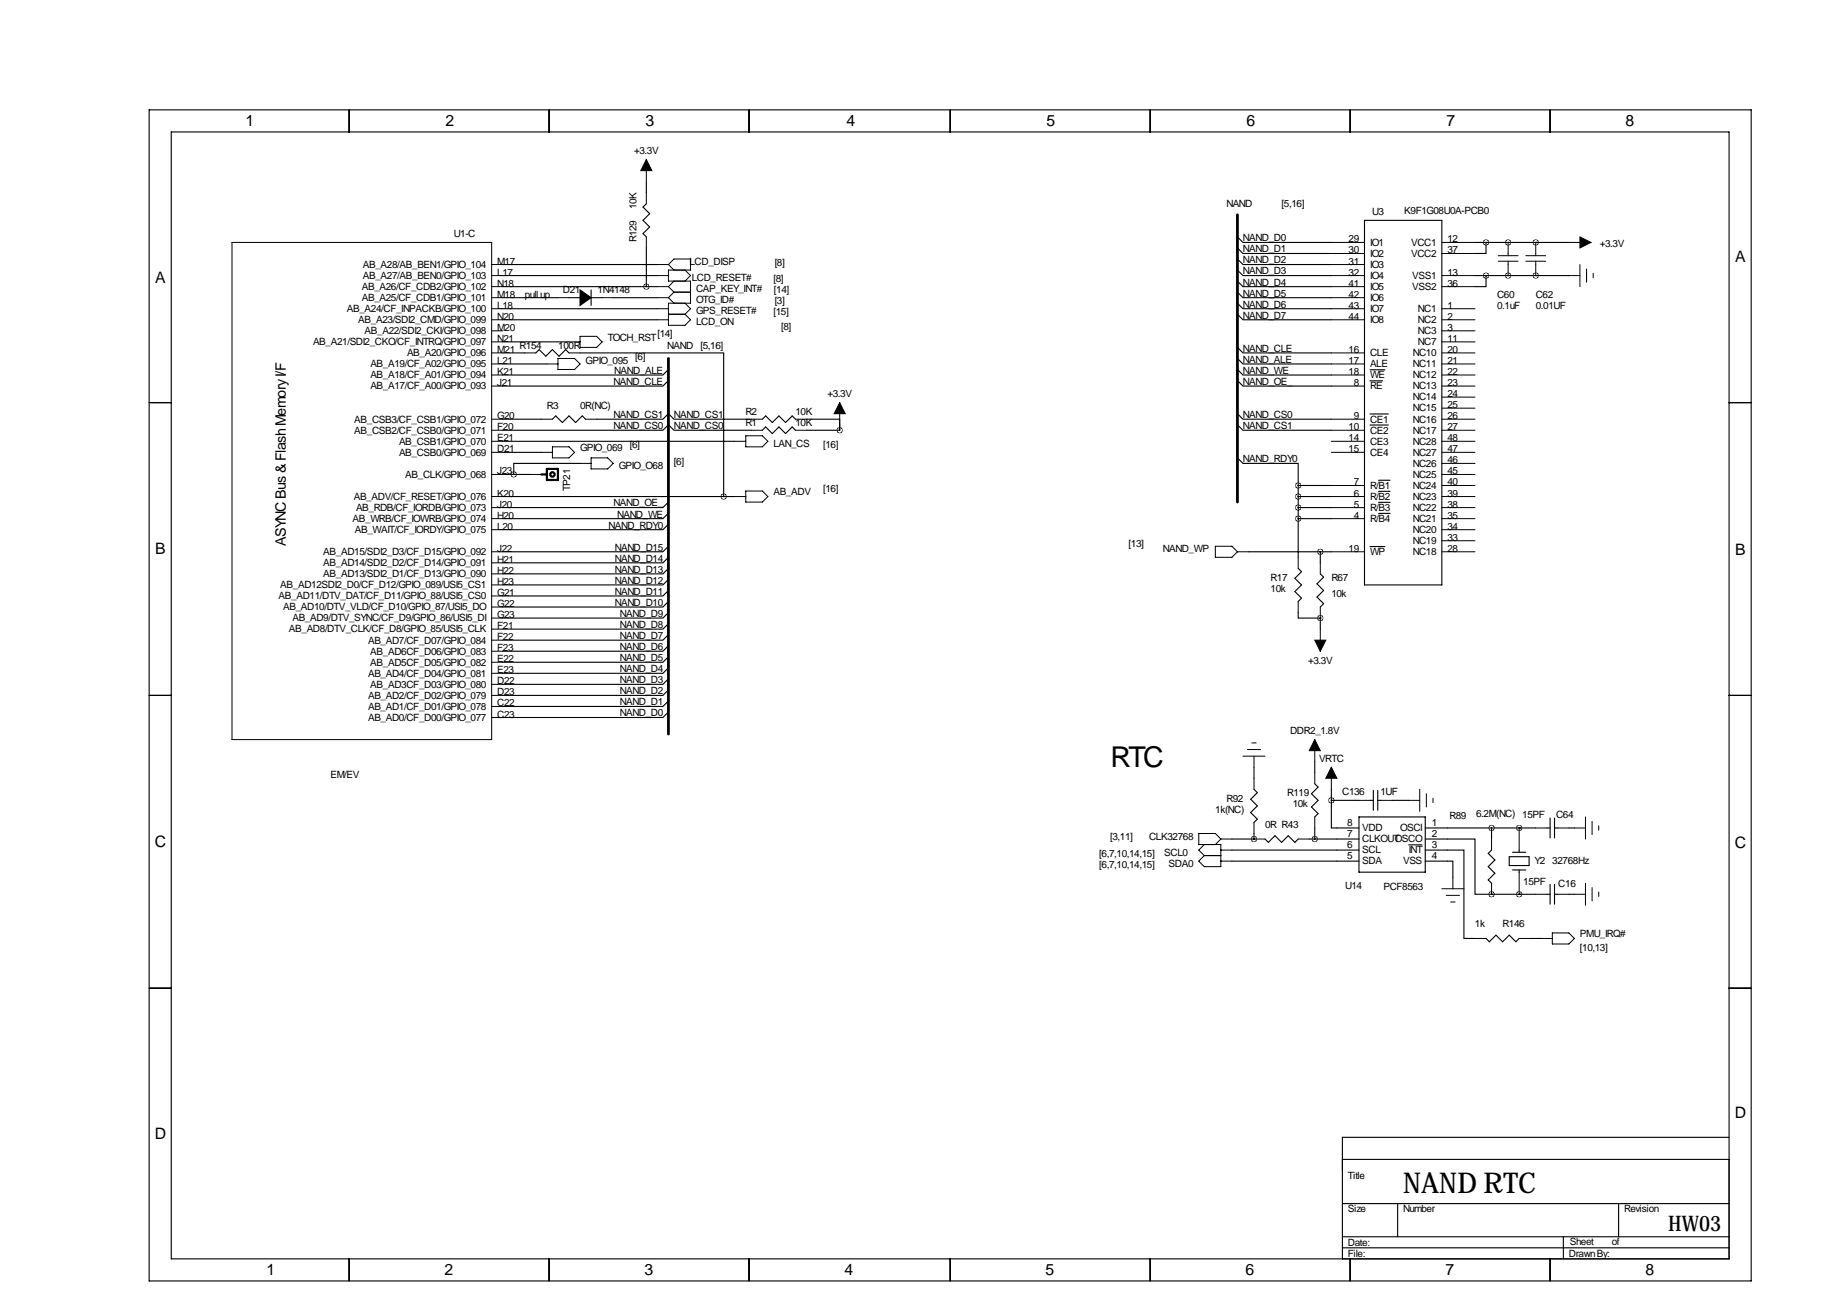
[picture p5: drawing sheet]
<svg xmlns="http://www.w3.org/2000/svg" width="419mm" height="297mm" viewBox="0 0 419 297" stroke-linecap="round" stroke-linejoin="round" font-family="sans-serif">
<g fill="none" stroke="#000" stroke-width=".25">
<path d="M34.3 25.3h368.3v269.2h-368.3zM39.4 30.3h358.1v259.1h-358.1zM80.3 25.3v5M126.2 25.3v5M172.2 25.3v5M218.4 25.3v5M264.4 25.3v5M310.4 25.3v5M356.4 25.3v5M148.6 46.8l-.8 .8 1.6 1.5-1.6 1.6 1.6 1.5-1.6 1.5 .8 .8M148.6 41.8v2.5M148.6 57v8.9"/>
<path d="M284.5 54.5l1.3 1.2h20.3M284.5 57l1.3 1.3h20.3M284.5 59.5l1.3 1.3h20.3M313.7 50.7h17.8v83.8h-17.8zM339.1 55.7h21.6M341.6 55.7v2.6h-2.5M346.7 55.7h.1M353.1 55.7h.1M115.6 68.4h12.7M115.6 63.4h35.5M115.6 60.8h35.5M115.6 65.9h35.5"/>
<path d="M115.6 71h35.5M115.6 73.5h35.5M115.6 78.6h15.2M130.8 68.4h2.5M135.9 66.7v3.5M135.9 68.4h2.5M141 68.4h10.1M284.5 62.1l1.3 1.3h20.3M284.5 64.6l1.3 1.3h20.3M284.5 67.2l1.3 1.2h20.3M284.5 69.7l1.3 1.3h20.3M284.5 72.2l1.3 1.3h20.3"/>
<path d="M284.5 79.9l1.3 1.2h20.3M339.1 63.4h21.6M341.6 63.4v2.5h-2.5M346.7 63.4h.1M353.1 63.4h.1M34.3 92.6h5.1M115.6 98.9h36.8l1.3-1.3 1.2 1.3h17.8M115.6 96.4h8.9M115.6 83.7h10.1M115.6 81.1h5M123.2 81.1l.8-.7 1.5 1.5 1.5-1.5 1.5 1.5 1.5-1.5 .8 .7M127 96.4l.8-.8 1.5 1.5 1.5-1.5 1.5 1.5 1.6-1.5 .7 .8"/>
<path d="M133.3 81.1h33.1v33.1M137.2 96.4h15.2l1.3-1.3 1.2 1.3h17.8M153.7 87.5l-1.3 1.3h-36.8M153.7 84.9l-1.3 1.3h-36.8M175.3 98.9l.7-.7 1.5 1.5 1.6-1.5 1.5 1.5 1.5-1.5 .8 .7M175.3 96.4l.7-.8 1.5 1.5 1.6-1.5 1.5 1.5 1.5-1.5 .8 .8M185.4 96.4h7.6v2.5M185.4 98.9h7.6M193 97.6v1.3M284.5 95.1l1.3 1.3h20.3M284.5 97.6l1.3 1.3h20.3M284.5 87.5l1.3 1.3h20.3"/>
<path d="M284.5 84.9l1.3 1.3h20.3M284.5 82.4l1.3 1.3h20.3M315 87.6h2.9M315 95.2h4.2M315 97.7h4.2M315 85h3.4M397.5 92.6h5.1M115.6 114.2h53.3M115.6 101.5h53.3M115.6 109.1h6.3M115.6 104h8.9M133.3 106.5h-15.2v2.6"/>
<path d="M153.7 115.4l-1.3 1.3h-36.8M153.7 118l-1.3 1.2h-36.8M284.5 105.3l1.3 1.2h12.6v5.1M298.4 111.6h7.7M298.4 114.2h7.7M298.4 116.7h7.7M298.4 111.6v16.5M298.4 119.2h7.7M316.9 118h2.7M316.9 115.5h2.7M316.9 113h2.7M316.9 110.4h2.7"/>
<path d="M153.7 120.5l-1.3 1.3h-36.8M153.7 138.3l-1.3 1.3h-36.8M153.7 135.7l-1.3 1.3h-36.8M153.7 133.2l-1.3 1.3h-36.8M153.7 130.7l-1.3 1.2h-36.8M153.7 128.1l-1.3 1.3h-36.8M153.7 125.6l-1.3 1.3h-36.8M287 126.9h19.1M298.4 130.7l.8 .7-1.5 1.6 1.5 1.5-1.5 1.5 1.5 1.5-.8 .8M303.5 131.9l.8 .8-1.5 1.5 1.5 1.5-1.5 1.6 1.5 1.5-.8 .8M303.5 126.9v2.5M315 125.7h3.4"/>
<path d="M34.3 159.9h5.1M153.7 158.6l-1.3 1.3h-36.8M153.7 156.1l-1.3 1.2h-36.8M153.7 153.5l-1.3 1.3h-36.8M153.7 151l-1.3 1.3h-36.8M153.7 148.4l-1.3 1.3h-36.8M153.7 145.9l-1.3 1.3h-36.8M153.7 143.4l-1.3 1.2h-36.8M153.7 140.8l-1.3 1.3h-36.8M298.4 140.8v1.3h5.1M303.5 142.1h.1M303.5 142.1v2.5"/>
<path d="M397.5 159.9h5.1M153.7 163.7l-1.3 1.3h-36.8M153.7 161.1l-1.3 1.3h-36.8M288.3 176.4v2.5M302.3 175.1v2.6M283.2 192.9h5.1M283.2 195.4h29.2M283.2 198h29.2M288.3 192.9h.1M288.3 181.5l.8 .7-1.6 1.6 1.6 1.5-1.6 1.5 1.6 1.5-.8 .8M288.3 191.6v1.3M290.8 192.9l.8 .8 1.5-1.6 1.5 1.6 1.6-1.6 1.5 1.6 .7-.8"/>
<path d="M301 192.9h1.3M302.3 190.4v2.5M302.3 192.9h10.1M302.3 180.2l.7 .8-1.5 1.5 1.5 1.5-1.5 1.5 1.5 1.6-.7 .7M306.1 184v6.4h6.3M306.1 184h6.3M306.1 181.5v2.5M312.4 187.8h15.3v12.7h-15.3zM315 184h.7M315.7 181.7v4.6M316.7 184h.8M316.7 181.7v4.6"/>
<path d="M320 184h3.8M323.9 194.2h3M327.7 192.9h11.4v12.7h3.8M327.7 198h6.3v3.8M327.7 195.4h8.8v20.4h2.6M327.7 190.4h25.4M342.9 195.4l-.8 .8 1.6 1.5-1.6 1.5 1.6 1.6-1.6 1.5 .8 .8M342.9 190.4v2.5M347 197h4.5v2h-4.5zM347.7 195.9h3.1M349.2 190.4h.1M349.2 195.4v.5"/>
<path d="M355.6 190.4h.8M356.4 188.1v4.5M357.4 190.4h.7M357.4 188.1v4.5M360.7 190.4h1.2M341.6 215.8l.8 .7 1.5-1.5 1.5 1.5 1.6-1.5 1.5 1.5 .7-.7M342.9 205.6h.1M342.9 205.6h10.2M347.7 200h3.1M349.2 205.6h.1M349.2 200v.5M351.8 215.8h2.5"/>
<path d="M355.6 205.6h.8M356.4 203.3v4.6M357.4 205.6h.7M357.4 203.3v4.6M360.7 205.6h1.2M34.3 227.2h5.1M397.5 227.2h5.1M308.6 276.7h88.9M308.6 266.6h88.9M321.3 276.7v7.6M372.1 276.7v7.6M397.5 261.5h-88.9v27.9"/>
<path d="M80.3 289.4v5.1M126.2 289.4v5.1M172.2 289.4v5.1M218.4 289.4v5.1M264.4 289.4v5.1M308.6 284.3h88.9M308.6 286.9h88.9M310.4 289.4v5.1M356.4 289.4v5.1M359.4 284.3v5.1"/>
</g>
<g fill="none" stroke="#000" stroke-width=".23">
<path d="M148.6 36.7v5.1M53.3 55.7h59.7v114.3h-59.7zM148.6 44.3v2.5M148.6 54.5v2.5M306.1 55.7h7.6M306.1 58.3h7.6M331.5 55.7h7.6M331.5 58.3h7.6M344.4 58.8h4.6M346.7 55.7v3.1M350.8 58.8h4.5M353.1 55.7v3.1"/>
<path d="M360.7 55.7h5.1M113 71h2.6M113 73.5h2.6M113 76.1h2.6M113 78.6h2.6M113 63.4h2.6M113 60.8h2.6M113 65.9h2.6M113 68.4h2.6M128.3 68.4h2.5M130.8 78.6h2.5M133.3 77.3h3.9l1.2 1.3-1.2 1.3h-3.9z"/>
<path d="M138.4 68.4h2.6M151.1 71h2.6M151.1 73.5h2.6M151.1 63.4h2.6M151.1 60.8h2.6M151.1 65.9h2.6M151.1 68.4h2.6M153.7 60.8l1.2 1.3M153.7 60.8l1.2-1.3h3.8v2.6h-5v2.5h5v5.1h-5v5.1h3.8l1.2-1.3-1.2-1.3M153.7 65.9l1.2 1.3M153.7 68.4l1.2 1.3M153.7 72.2h3.8"/>
<path d="M154.9 67.2l-1.2 1.2M154.9 67.2h3.8M154.9 64.6l-1.2 1.3M157.5 62.1l1.2 1.3-1.2 1.2M157.5 69.7l1.2 1.3-1.2 1.2M306.1 71h7.6M306.1 73.5h7.6M306.1 63.4h7.6M306.1 60.8h7.6M306.1 65.9h7.6M306.1 68.4h7.6M331.5 71h7.6"/>
<path d="M331.5 73.5h7.6M331.5 76.1h7.6M331.5 78.6h7.6M331.5 63.4h7.6M331.5 65.9h7.6M344.4 60.1h4.6M346.7 60.1v3.3M350.8 60.1h4.5M353.1 60.1v3.3M360.7 63.4h2.5M363.2 60.8v5.1M364.7 61.8v3.1"/>
<path d="M366.3 62.9v1M113 88.8h2.6M113 96.4h2.6M113 98.9h2.6M113 81.1h2.6M113 83.7h2.6M113 86.2h2.6M120.6 81.1h2.6M124.5 96.4h2.5M125.7 83.7h2.6M128.3 82.4h3.8l1.2 1.3-1.2 1.2h-3.8zM130.8 81.1h2.5"/>
<path d="M134.6 96.4h2.6M172.7 96.4h2.6M172.7 98.9h2.6M182.9 96.4h2.5M182.9 98.9h2.5M193 92.6v5M306.1 88.8h7.6M306.1 96.4h7.6M306.1 98.9h7.6M306.1 81.1h7.6M306.1 83.7h7.6M306.1 86.2h7.6"/>
<path d="M331.5 88.8h7.6M331.5 96.4h7.6M331.5 98.9h7.6M331.5 81.1h7.6M331.5 83.7h7.6M331.5 86.2h7.6M331.5 91.3h7.6M331.5 93.8h7.6M113 119.2h2.6M113 116.7h2.6M113 114.2h2.6M113 101.5h2.6"/>
<path d="M113 104h2.6M113 109.1h2.6M121.9 109.1h2.6M124.5 104h2.5M127 102.7h3.8l1.3 1.3-1.3 1.3h-3.8zM133.3 106.5h2.6M135.9 105.3h3.8l1.3 1.2-1.3 1.3h-3.8zM168.9 114.2h2.5M168.9 101.5h2.5M171.4 100.2h3.9l1.2 1.3-1.2 1.2h-3.9zM171.4 112.9h3.9l1.2 1.3-1.2 1.2h-3.9zM306.1 119.2h7.6"/>
<path d="M306.1 116.7h7.6M306.1 114.2h7.6M306.1 111.6h7.6M306.1 101.5h7.6M306.1 104h7.6M331.5 119.2h7.6M331.5 116.7h7.6M331.5 114.2h7.6M331.5 111.6h7.6M331.5 101.5h7.6M331.5 104h7.6M331.5 109.1h7.6"/>
<path d="M331.5 106.5h7.6M113 126.9h2.6M113 121.8h2.6M113 129.4h2.6M113 131.9h2.6M113 134.5h2.6M113 137h2.6M113 139.6h2.6M279.4 125.6h3.8l1.3 1.3-1.3 1.2h-3.8zM284.5 126.9h2.5M298.4 128.1v2.6M298.4 138.3v2.5"/>
<path d="M303.5 129.4v2.5M303.5 139.6v2.5M306.1 126.9h7.6M331.5 126.9h7.6M331.5 124.3h7.6M331.5 121.8h7.6M113 142.1h2.6M113 144.6h2.6M113 147.2h2.6M113 149.7h2.6M113 152.3h2.6M113 154.8h2.6"/>
<path d="M113 157.3h2.6M113 159.9h2.6M303.5 144.6v5.1M113 162.4h2.6M113 165h2.6M285.8 173.8h5M286.8 172.3h3M287.8 170.8h1M288.3 173.8v2.6M288.3 178.9v2.6M302.3 170v5.1M302.3 177.7v2.5"/>
<path d="M306.1 176.4v5.1M276.9 194.2l-1.3 1.2 1.3 1.3M276.9 196.7h3.8M280.7 192.9h2.5M280.7 195.4h2.5M280.7 192.9l-1.3-1.3h-3.8v2.6h5.1v5h-3.8l-1.3-1.2 1.3-1.3M280.7 198h2.5M280.7 192.9l-1.3 1.3M288.3 192.9h2.5M288.3 189.1v2.5M298.4 192.9h2.6M302.3 187.8v2.6"/>
<path d="M312.4 184h2.6M317.5 184h2.5M323.8 184h2.6M326.4 181.5v5M327.9 182.5v3M329.4 183.5v1M342.9 192.9v2.5M349.2 190.4v5M353.1 190.4h2.5M358.1 190.4h2.6M361.9 190.4h2.6M364.5 187.8v5.1"/>
<path d="M366 188.8v3.1M367.5 189.9v1M331.5 204.3h5M332.5 205.9h3M333.5 207.4h1M334 201.8v2.5M339.1 215.8h2.5M342.9 203.1v2.5M349.2 200.5v5.1M349.2 215.8h2.6M353.1 205.6h2.5M354.3 215.8h2.6"/>
<path d="M356.9 214.5h3.8l1.2 1.3-1.2 1.2h-3.8zM358.1 205.6h2.6M361.9 205.6h2.6M364.5 203.1v5M366 204.1v3M367.5 205.1v1"/>
</g>
<g fill="none" stroke="#000" stroke-width=".51">
<path d="M124.5 109.1h1.2M125.7 107.8h2.6v2.5h-2.6z"/>
<circle cx="127" cy="109.1" r=".51"/>
</g>
<path d="M133.3 66.7l2.6 1.7-2.6 1.8z" fill="#000" stroke="#000" stroke-width=".25"/>
<path d="M148.6 36.7l1.3 2.5h-2.6zM363.2 54.5l2.6 1.2-2.6 1.3zM193 92.6l1.3 2.5h-2.5zM302.3 147.2h2.5l-1.3 2.5zM302.3 170l1.2 2.6h-2.5zM306.1 176.4l1.2 2.5h-2.5z" fill="#000" stroke="#000" stroke-width=".23"/>
<path d="M341.6 63.4a.05 .05 0 0 0 .1 0 .05 .05 0 0 0-.1 0zM341.6 55.7a.05 .05 0 0 0 .1 0 .05 .05 0 0 0-.1 0zM298.4 111.6a.05 .05 0 0 0 .1 0 .05 .05 0 0 0-.1 0zM298.4 114.2a.05 .05 0 0 0 .1 0 .05 .05 0 0 0-.1 0zM298.4 116.7a.05 .05 0 0 0 .1 0 .05 .05 0 0 0-.1 0zM298.4 119.2a.05 .05 0 0 0 .1 0 .05 .05 0 0 0-.1 0zM193 98.9a.05 .05 0 0 0 .1 0 .05 .05 0 0 0-.1 0zM346.7 55.7a.05 .05 0 0 0 .1 0 .05 .05 0 0 0-.1 0zM346.7 63.4a.05 .05 0 0 0 .1 0 .05 .05 0 0 0-.1 0zM353 55.7a.05 .05 0 0 0 .1 0 .05 .05 0 0 0-.1 0zM353 63.4a.05 .05 0 0 0 .1 0 .05 .05 0 0 0-.1 0zM303.5 142.1a.05 .05 0 0 0 .1 0 .05 .05 0 0 0-.1 0zM303.5 126.9a.05 .05 0 0 0 .1 0 .05 .05 0 0 0-.1 0zM148.5 65.9a.05 .05 0 0 0 .1 0 .05 .05 0 0 0-.1 0zM349.2 190.4a.05 .05 0 0 0 .1 0 .05 .05 0 0 0-.1 0zM349.2 205.6a.05 .05 0 0 0 .1 0 .05 .05 0 0 0-.1 0zM288.2 192.9a.05 .05 0 0 0 .1 0 .05 .05 0 0 0-.1 0zM306 184a.05 .05 0 0 0 .1 0 .05 .05 0 0 0-.1 0zM302.2 192.9a.05 .05 0 0 0 .1 0 .05 .05 0 0 0-.1 0zM118.1 109.1a.05 .05 0 0 0 .1 0 .05 .05 0 0 0-.1 0zM166.3 114.2a.05 .05 0 0 0 .1 0 .05 .05 0 0 0-.1 0z" fill="#000" stroke="#000" stroke-width="1.3"/>
<path d="M284.5 49.4v66M153.7 82.4v86.4" fill="none" stroke="#000" stroke-width=".63"/>
<g font-size="6.6">
<text x="255.3" y="176.4">RTC</text>
<text x="322.6" y="274.2">NAND RTC</text>
</g>
<text font-size="4.9" x="383.5" y="283.1">HW03</text>
<g font-size="3.6">
<text x="56.5" y="29">1</text>
<text x="102.4" y="29">2</text>
<text x="148.4" y="29">3</text>
<text x="194.6" y="29">4</text>
<text x="240.6" y="29">5</text>
<text x="286.6" y="29">6</text>
<text x="332.6" y="29">7</text>
<text x="373.7" y="29">8</text>
<text x="35.7" y="65.1">A</text>
<text x="398.9" y="60.3">A</text>
<text x="35.7" y="127.3">B</text>
<text x="398.9" y="127.6">B</text>
<text x="35.6" y="194.6">C</text>
<text x="398.8" y="194.9">C</text>
<text x="398.8" y="257.1">D</text>
<text x="35.6" y="261.9">D</text>
<text x="61.3" y="293.2">1</text>
<text x="102.2" y="293.2">2</text>
<text x="148.2" y="293.2">3</text>
<text x="194.1" y="293.2">4</text>
<text x="240.4" y="293.2">5</text>
<text x="286.3" y="293.2">6</text>
<text x="332.3" y="293.2">7</text>
<text x="378.3" y="293.2">8</text>
</g>
<text font-size="3.3" x="65.7" y="125.6" transform="rotate(-90 65.7 125.6)">ASYNC Bus &amp; Flash Memory I/F</text>
<g font-size="2.3">
<text x="145.8" y="35.4">+3.3V</text>
<text x="281.9" y="47.6">NAND</text>
<text x="294.6" y="47.5">[5,16]</text>
<text x="146.3" y="48.1" transform="rotate(-90 146.3 48.1)">10K</text>
<text x="315.5" y="49.4">U3</text>
<text x="322.8" y="49.1">K9F1G08U0A-PCB0</text>
<text x="104.3" y="54.5">U1-C</text>
<text x="146.3" y="55.7" transform="rotate(-90 146.3 55.7)">R129</text>
<text x="285.7" y="55.5">NAND_D0</text>
<text x="285.7" y="58">NAND_D1</text>
<text x="310" y="55.7">29</text>
<text x="310" y="58.3">30</text>
<text x="315" y="56.5">IO1</text>
<text x="315" y="59">IO2</text>
<text x="324.4" y="56.5">VCC1</text>
<text x="324.4" y="59">VCC2</text>
<text x="332.7" y="55.7">12</text>
<text x="332.7" y="58.3">37</text>
<text x="367.8" y="56.8">+3.3V</text>
<text x="83.4" y="64.1">AB_A27/AB_BEN0/GPIO_103</text>
<text x="83.4" y="61.6">AB_A28/AB_BEN1/GPIO_104</text>
<text x="114.3" y="65.9">N18</text>
<text x="114.3" y="63.4">L17</text>
<text x="114.3" y="60.8">M17</text>
<text x="158.5" y="60.8">LCD_DISP</text>
<text x="159" y="64.6">LCD_RESET#</text>
<text x="177.8" y="64.9">[8]</text>
<text x="178.1" y="61.1">[8]</text>
<text x="285.7" y="60.6">NAND_D2</text>
<text x="285.7" y="63.1">NAND_D3</text>
<text x="285.7" y="65.6">NAND_D4</text>
<text x="310" y="60.8">31</text>
<text x="310" y="63.4">32</text>
<text x="310" y="65.9">41</text>
<text x="315" y="61.6">IO3</text>
<text x="315" y="64.1">IO4</text>
<text x="324.7" y="64.1">VSS1</text>
<text x="332.7" y="63.4">13</text>
<text x="332.7" y="65.9">36</text>
<text x="79.7" y="71.7">AB_A24/CF_INPACKB/GPIO_100</text>
<text x="83.2" y="69.2">AB_A25/CF_CDB1/GPIO_101</text>
<text x="83.2" y="66.7">AB_A26/CF_CDB2/GPIO_102</text>
<text x="114.3" y="71">L18</text>
<text x="114.3" y="68.4">M18</text>
<text x="120.6" y="68.4">pull up</text>
<text x="129.4" y="67.4">D21</text>
<text x="137.4" y="67.4">1N4148</text>
<text x="160" y="67.2">CAP_KEY_INT#</text>
<text x="160" y="69.7">OTG_ID#</text>
<text x="177.9" y="67.4">[14]</text>
<text x="178.1" y="70">[3]</text>
<text x="285.7" y="68.2">NAND_D5</text>
<text x="285.7" y="70.7">NAND_D6</text>
<text x="310" y="68.4">42</text>
<text x="310" y="71">43</text>
<text x="315" y="66.7">IO5</text>
<text x="315" y="69.2">IO6</text>
<text x="315" y="71.7">IO7</text>
<text x="324.7" y="66.7">VSS2</text>
<text x="326" y="71.7">NC1</text>
<text x="332.7" y="71">1</text>
<text x="344.2" y="68.4">C60</text>
<text x="344.2" y="71">0.1uF</text>
<text x="353.1" y="68.4">C62</text>
<text x="353.1" y="71">0.01UF</text>
<text x="82.4" y="74.3">AB_A23/SDI2_CMD/GPIO_099</text>
<text x="83.8" y="76.8">AB_A22/SDI2_CKI/GPIO_098</text>
<text x="114.3" y="73.5">N20</text>
<text x="114.3" y="76.1">M20</text>
<text x="151.1" y="77.6">[14]</text>
<text x="160" y="72.2">GPS_RESET#</text>
<text x="160" y="74.8">LCD_ON</text>
<text x="177.8" y="72.5">[15]</text>
<text x="179.6" y="75.8">[8]</text>
<text x="285.7" y="73.3">NAND_D7</text>
<text x="310" y="73.5">44</text>
<text x="315" y="74.3">IO8</text>
<text x="326" y="74.3">NC2</text>
<text x="326" y="76.8">NC3</text>
<text x="332.7" y="73.5">2</text>
<text x="332.7" y="76.1">3</text>
<text x="72" y="79.4">AB_A21/SDI2_CKO/CF_INTRQ/GPIO_097</text>
<text x="93.6" y="81.9">AB_A20/GPIO_096</text>
<text x="114.3" y="78.6">N21</text>
<text x="114.3" y="81.1">M21</text>
<text x="114.3" y="83.7">L21</text>
<text x="119.5" y="80.1">R154</text>
<text x="128.3" y="80.1">100R</text>
<text x="134.6" y="83.7">GPIO_095</text>
<text x="139.7" y="78.3">TOCH_RST</text>
<text x="146" y="82.7">[6]</text>
<text x="153.4" y="80.1">NAND</text>
<text x="161" y="80.3">[5,16]</text>
<text x="285.7" y="80.9">NAND_CLE</text>
<text x="285.7" y="83.4">NAND_ALE</text>
<text x="310" y="81.1">16</text>
<text x="310" y="83.7">17</text>
<text x="315" y="81.9">CLE</text>
<text x="324.8" y="81.9">NC10</text>
<text x="326" y="79.4">NC7</text>
<text x="332.7" y="78.6">11</text>
<text x="332.7" y="81.1">20</text>
<text x="332.7" y="83.7">21</text>
<text x="85.1" y="84.4">AB_A19/CF_A02/GPIO_095</text>
<text x="85.1" y="87">AB_A18/CF_A01/GPIO_094</text>
<text x="85.1" y="89.5">AB_A17/CF_A00/GPIO_093</text>
<text x="114.3" y="86.2">K21</text>
<text x="114.3" y="88.8">J21</text>
<text x="141.1" y="88.5">NAND_CLE</text>
<text x="141.2" y="86">NAND_ALE</text>
<text x="285.7" y="86">NAND_WE</text>
<text x="285.7" y="88.5">NAND_OE_</text>
<text x="310" y="86.2">18</text>
<text x="311.2" y="88.8">8</text>
<text x="315" y="89.5">RE</text>
<text x="315" y="84.4">ALE</text>
<text x="315" y="87">WE</text>
<text x="324.8" y="84.4">NC11</text>
<text x="324.8" y="87">NC12</text>
<text x="324.8" y="89.5">NC13</text>
<text x="332.7" y="86.2">22</text>
<text x="332.7" y="88.8">23</text>
<text x="125.7" y="94.1">R3</text>
<text x="133.3" y="94.1">0R(NC)</text>
<text x="171.4" y="95.4">R2</text>
<text x="182.9" y="95.4">10K</text>
<text x="190.3" y="91.3">+3.3V</text>
<text x="324.8" y="92.1">NC14</text>
<text x="324.8" y="94.6">NC15</text>
<text x="332.7" y="91.3">24</text>
<text x="332.7" y="93.8">25</text>
<text x="81.4" y="99.7">AB_CSB2/CF_CSB0/GPIO_071</text>
<text x="81.4" y="97.1">AB_CSB3/CF_CSB1/GPIO_072</text>
<text x="114.3" y="101.5">E21</text>
<text x="114.3" y="98.9">F20</text>
<text x="114.3" y="96.4">G20</text>
<text x="141.1" y="98.7">NAND_CS0</text>
<text x="141.1" y="96.1">NAND_CS1</text>
<text x="154.9" y="96.1">NAND_CS1</text>
<text x="154.9" y="98.7">NAND_CS0</text>
<text x="171.4" y="97.9">R1</text>
<text x="182.9" y="97.9">10K</text>
<text x="285.7" y="96.1">NAND_CS0</text>
<text x="285.7" y="98.7">NAND_CS1</text>
<text x="310" y="98.9">10</text>
<text x="310" y="101.5">14</text>
<text x="311.2" y="96.4">9</text>
<text x="315" y="97.1">CE1</text>
<text x="315" y="99.7">CE2</text>
<text x="324.8" y="97.1">NC16</text>
<text x="324.8" y="99.7">NC17</text>
<text x="332.7" y="96.4">26</text>
<text x="332.7" y="98.9">27</text>
<text x="332.7" y="101.5">48</text>
<text x="91.7" y="104.8">AB_CSB0/GPIO_069</text>
<text x="91.7" y="102.2">AB_CSB1/GPIO_070</text>
<text x="114.3" y="104">D21</text>
<text x="133.3" y="103.7">GPIO_069</text>
<text x="142.2" y="107.8">GPIO_O68</text>
<text x="144.8" y="103">[6]</text>
<text x="154.9" y="106.8">[6]</text>
<text x="177.8" y="102.7">LAN_CS</text>
<text x="189.2" y="103">[16]</text>
<text x="285.7" y="106.3">NAND_RDY0</text>
<text x="310" y="104">15</text>
<text x="315" y="102.2">CE3</text>
<text x="315" y="104.8">CE4</text>
<text x="324.8" y="107.3">NC26</text>
<text x="324.8" y="104.8">NC27</text>
<text x="324.8" y="102.2">NC28</text>
<text x="332.7" y="106.5">46</text>
<text x="332.7" y="104">47</text>
<text x="93.2" y="109.8">AB_CLK/GPIO_068</text>
<text x="114.3" y="109.1">J23</text>
<text x="131.1" y="112.9" transform="rotate(-90 131.1 112.9)">TP21</text>
<text x="177.8" y="113.9">AB_ADV</text>
<text x="189.2" y="113.2">[16]</text>
<text x="311.2" y="111.6">7</text>
<text x="315" y="112.4">R/B1</text>
<text x="324.8" y="112.4">NC24</text>
<text x="324.8" y="109.8">NC25</text>
<text x="332.7" y="111.6">40</text>
<text x="332.7" y="109.1">45</text>
<text x="81.3" y="114.9">AB_ADV/CF_RESET/GPIO_076</text>
<text x="81.8" y="117.5">AB_RDB/CF_IORDB/GPIO_073</text>
<text x="114.3" y="116.7">J20</text>
<text x="114.3" y="114.2">K20</text>
<text x="114.3" y="119.2">H20</text>
<text x="141.1" y="116.4">NAND_OE_</text>
<text x="141.9" y="119">NAND_WE</text>
<text x="311.2" y="119.2">4</text>
<text x="311.2" y="116.7">5</text>
<text x="311.2" y="114.2">6</text>
<text x="315" y="117.5">R/B3</text>
<text x="315" y="114.9">R/B2</text>
<text x="324.8" y="117.5">NC22</text>
<text x="324.8" y="114.9">NC23</text>
<text x="332.7" y="119.2">35</text>
<text x="332.7" y="116.7">38</text>
<text x="332.7" y="114.2">39</text>
<text x="81.1" y="120">AB_WRB/CF_IOWRB/GPIO_074</text>
<text x="81.6" y="122.5">AB_WAIT/CF_IORDY/GPIO_075</text>
<text x="114.3" y="121.8">L20</text>
<text x="139.9" y="121.5">NAND_RDY0</text>
<text x="259.5" y="125.9">[13]</text>
<text x="315" y="120">R/B4</text>
<text x="324.8" y="125.1">NC19</text>
<text x="324.8" y="122.5">NC20</text>
<text x="324.8" y="120">NC21</text>
<text x="332.7" y="124.3">33</text>
<text x="332.7" y="121.8">34</text>
<text x="74.3" y="127.6">AB_AD15/SDI2_D3/CF_D15/GPIO_092</text>
<text x="74.3" y="130.2">AB_AD14/SDI2_D2/CF_D14/GPIO_091</text>
<text x="114.3" y="126.9">J22</text>
<text x="114.3" y="129.4">H21</text>
<text x="114.3" y="131.9">H22</text>
<text x="141.3" y="131.7">NAND_D13</text>
<text x="141.3" y="129.1">NAND_D14</text>
<text x="141.3" y="126.6">NAND_D15</text>
<text x="267.3" y="126.9">NAND_WP</text>
<text x="310" y="126.9">19</text>
<text x="315" y="127.6">WP</text>
<text x="324.8" y="127.6">NC18</text>
<text x="332.7" y="126.9">28</text>
<text x="64.1" y="137.8">AB_AD11/DTV_DAT/CF_D11/GPIO_88/USI5_CS0</text>
<text x="64.4" y="135.2">AB_AD12SDI2_D0/CF_D12/GPIO_089/USI5_CS1</text>
<text x="74.3" y="132.7">AB_AD13/SDI2_D1/CF_D13/GPIO_090</text>
<text x="114.3" y="134.5">H23</text>
<text x="114.3" y="137">G21</text>
<text x="141.3" y="136.8">NAND_D11</text>
<text x="141.3" y="134.2">NAND_D12</text>
<text x="292.1" y="133.5">R17</text>
<text x="292.1" y="136">10k</text>
<text x="306.1" y="133.5">R67</text>
<text x="306.1" y="137.3">10k</text>
<text x="65.1" y="140.3">AB_AD10/DTV_VLD/CF_D10/GPIO_87/USI5_DO</text>
<text x="67.2" y="142.9">AB_AD9/DTV_SYNC/CF_D9/GPIO_86/USI5_DI</text>
<text x="114.3" y="139.6">G22</text>
<text x="114.3" y="142.1">G23</text>
<text x="141.3" y="139.3">NAND_D10</text>
<text x="142.5" y="141.8">NAND_D9</text>
<text x="66.4" y="145.4">AB_AD8/DTV_CLK/CF_D8/GPIO_85/USI5_CLK</text>
<text x="84.6" y="147.9">AB_AD7/CF_D07/GPIO_084</text>
<text x="114.3" y="144.6">F21</text>
<text x="114.3" y="147.2">F22</text>
<text x="114.3" y="149.7">F23</text>
<text x="142.5" y="149.5">NAND_D6</text>
<text x="142.5" y="146.9">NAND_D7</text>
<text x="142.5" y="144.4">NAND_D8</text>
<text x="84.6" y="155.6">AB_AD4/CF_D04/GPIO_081</text>
<text x="85.1" y="150.5">AB_AD6CF_D06/GPIO_083</text>
<text x="85.1" y="153">AB_AD5CF_D05/GPIO_082</text>
<text x="114.3" y="152.3">E22</text>
<text x="114.3" y="154.8">E23</text>
<text x="142.5" y="154.5">NAND_D4</text>
<text x="142.5" y="152">NAND_D5</text>
<text x="300.8" y="152.8">+3.3V</text>
<text x="84.6" y="160.6">AB_AD2/CF_D02/GPIO_079</text>
<text x="85.1" y="158.1">AB_AD3CF_D03/GPIO_080</text>
<text x="114.3" y="157.3">D22</text>
<text x="114.3" y="159.9">D23</text>
<text x="142.5" y="159.6">NAND_D2</text>
<text x="142.5" y="157.1">NAND_D3</text>
<text x="84.6" y="163.2">AB_AD1/CF_D01/GPIO_078</text>
<text x="84.6" y="165.7">AB_AD0/CF_D00/GPIO_077</text>
<text x="114.3" y="162.4">C22</text>
<text x="114.3" y="165">C23</text>
<text x="142.5" y="164.7">NAND_D0</text>
<text x="142.5" y="162.2">NAND_D1</text>
<text x="296.6" y="168.8">DDR2_1.8V</text>
<text x="76" y="178.9">EM/EV</text>
<text x="303.2" y="175.1">VRTC</text>
<text x="281.9" y="184.3">R92</text>
<text x="295.9" y="183">R119</text>
<text x="297.2" y="185.5">10k</text>
<text x="308.5" y="182.7">C136</text>
<text x="317.4" y="182.7">1UF</text>
<text x="279.4" y="186.8">1k(NC)</text>
<text x="290.8" y="190.4">0R R43</text>
<text x="309.7" y="189.9">8</text>
<text x="313.2" y="191.1">VDD</text>
<text x="321.9" y="191.1">OSCI</text>
<text x="329.2" y="189.9">1</text>
<text x="333.2" y="188.3">R89</text>
<text x="339.3" y="187.8">6.2M(NC)</text>
<text x="350" y="188.1">15PF</text>
<text x="357.7" y="188.1">C64</text>
<text x="252.7" y="197">[6,7,10,14,15]</text>
<text x="255.2" y="193.2">[3,11]</text>
<text x="264.2" y="193.2">CLK32768</text>
<text x="267.6" y="196.7">SCL0</text>
<text x="309.7" y="192.4">7</text>
<text x="309.7" y="194.9">6</text>
<text x="309.7" y="197.5">5</text>
<text x="313.2" y="193.7">CLKOUT</text>
<text x="313.2" y="196.2">SCL</text>
<text x="320.7" y="193.7">OSCO</text>
<text x="323.9" y="196.2">INT</text>
<text x="329.2" y="192.4">2</text>
<text x="329.2" y="194.9">3</text>
<text x="329.2" y="197.5">4</text>
<text x="252.7" y="199.5">[6,7,10,14,15]</text>
<text x="268.7" y="199.2">SDA0</text>
<text x="313.2" y="198.7">SDA</text>
<text x="322.6" y="198.7">VSS</text>
<text x="350.2" y="203.6">15PF</text>
<text x="352.8" y="198.7">Y2</text>
<text x="356.9" y="198.7">32768Hz</text>
<text x="358.2" y="203.8">C16</text>
<text x="309.2" y="204.3">U14</text>
<text x="318" y="204.6">PCF8563</text>
<text x="339.1" y="213.2">1k</text>
<text x="345.4" y="213.2">R146</text>
<text x="363.2" y="215.5">PMU_IRQ#</text>
<text x="363.2" y="218.6">[10,13]</text>
<text x="309.9" y="271.1">Title</text>
<text x="309.9" y="278.8">Size</text>
<text x="322.6" y="278.8">Number</text>
<text x="373.4" y="278.8">Revision</text>
<text x="309.9" y="286.4">Date:</text>
<text x="360.9" y="286.1">Sheet</text>
<text x="370.5" y="286.1">of</text>
<text x="309.9" y="288.9">File:</text>
<text x="360.7" y="288.9">Drawn By:</text>
</g>
</svg>
